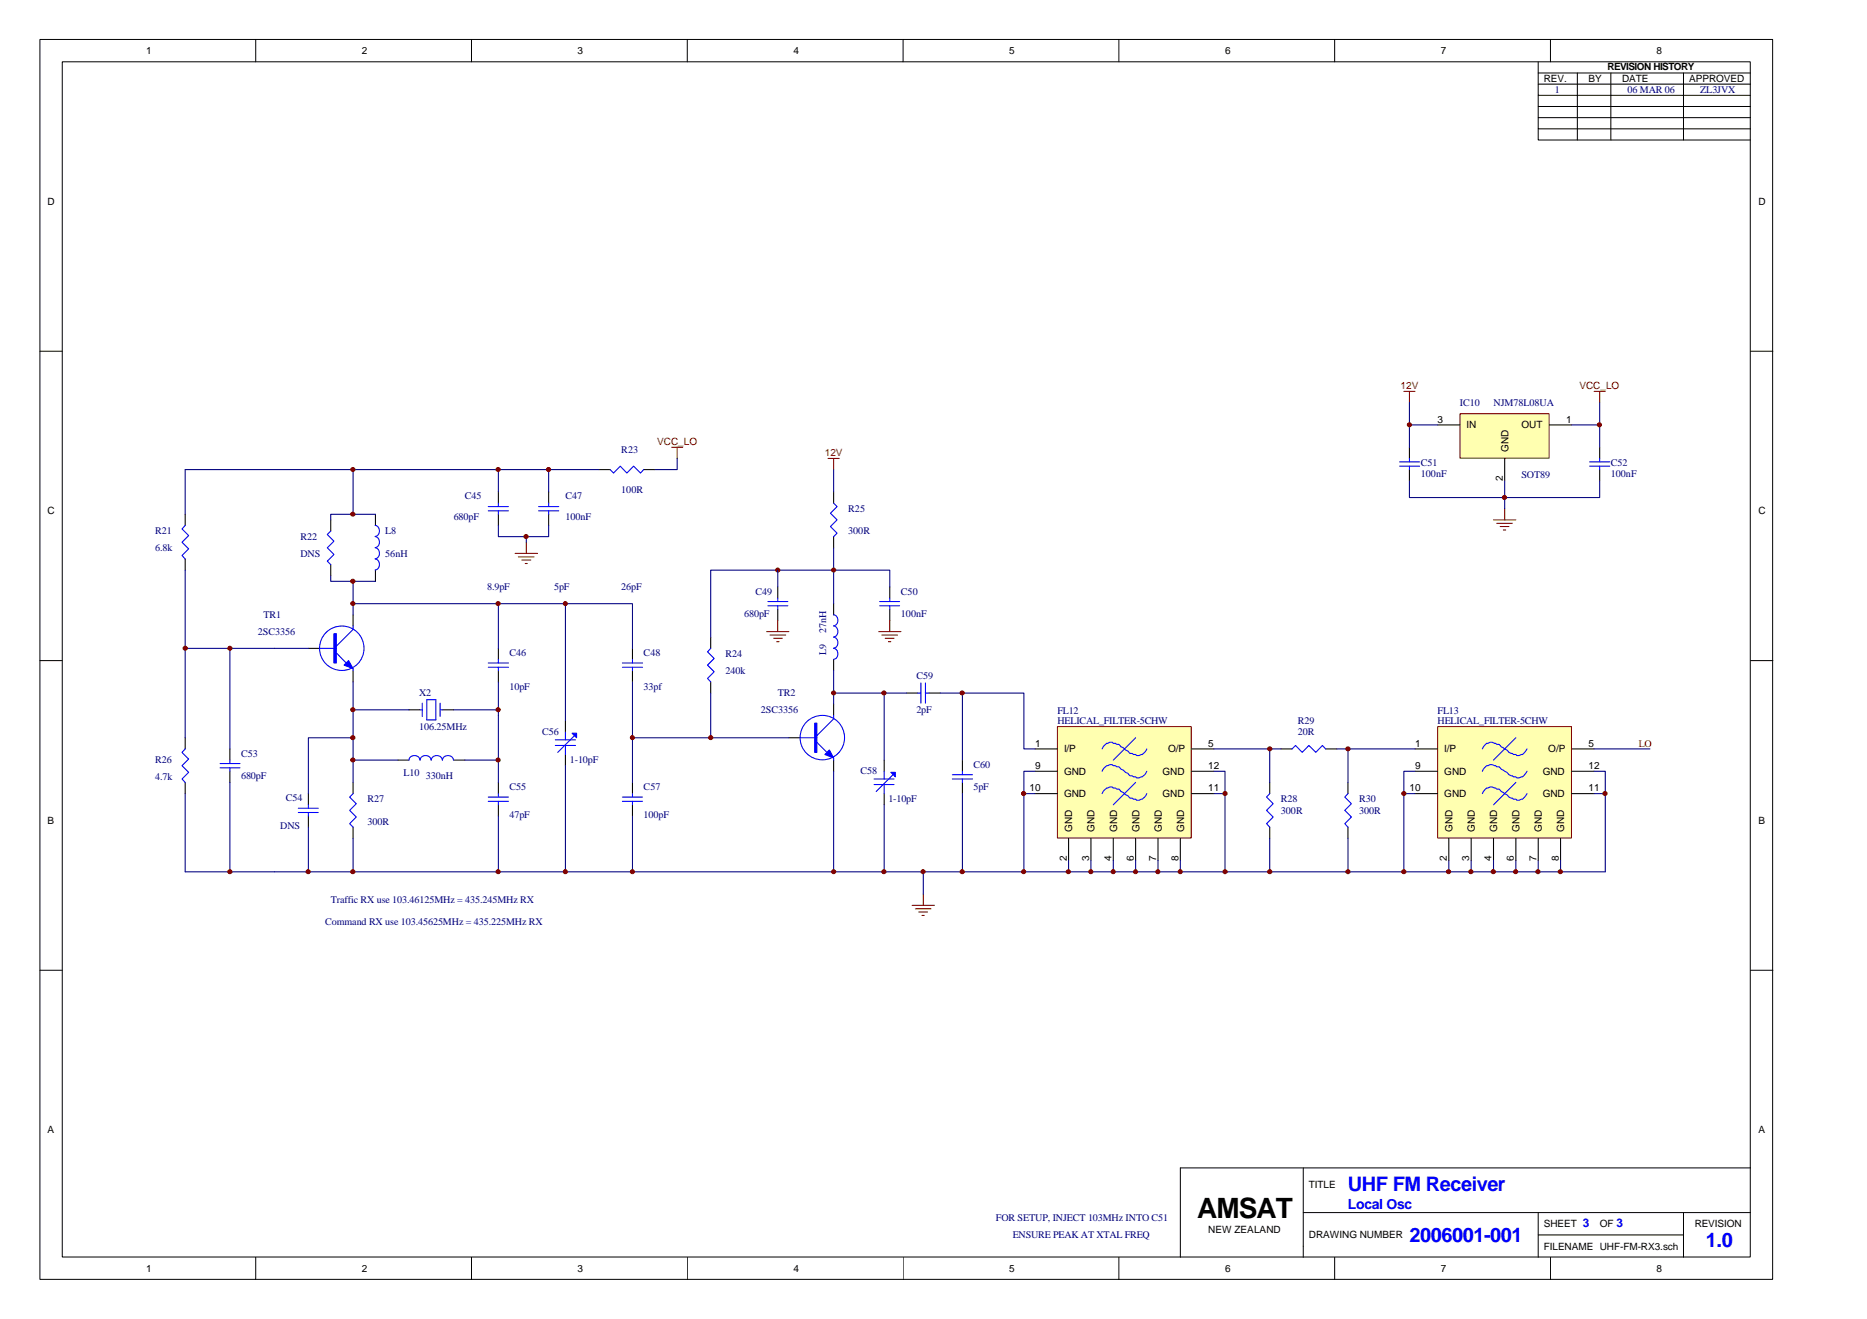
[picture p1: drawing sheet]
<svg xmlns="http://www.w3.org/2000/svg" width="297mm" height="210mm" viewBox="0 0 297 210" stroke-linecap="round" stroke-linejoin="round" font-family="sans-serif">
<g fill="none" stroke="#000" stroke-width=".16">
<path d="M6.3 6.3h275.7v197.3h-275.7zM9.9 9.8h268.6v190.2h-268.6zM40.7 6.3v3.5M75 6.3v3.5M109.3 6.3v3.5M143.7 6.3v3.5M178 6.3v3.5M212.3 6.3v3.5M244.7 9.8v5.4h33.8M244.7 15.2v3.5h33.8M244.7 18.7v1.8h33.8M244.7 11.6h33.8"/>
<path d="M244.7 16.9h33.8M246.7 6.3v3.5M251 11.6v10.7M256.3 11.6v10.7M267.8 11.6v10.7M244.7 20.5v1.8h33.8M6.3 55.9h3.6M278.5 55.9h3.6M6.3 105.1h3.6M278.5 105.1h3.6M6.3 154.4h3.6M278.5 154.4h3.6"/>
<path d="M207.3 193h71.2M207.3 185.9v14.2M244.7 193v7.1M244.7 196.5h23.1M267.8 193v7.1M278.5 185.9h-90.7v14.2M40.7 200.1v3.5M75 200.1v3.5M109.3 200.1v3.5M143.7 200.1v3.5M178 200.1v3.5M212.3 200.1v3.5"/>
<path d="M246.7 200.1v3.5"/>
</g>
<g fill="none" stroke="#000" stroke-width=".17">
<path d="M244.7 13.4h33.8M79.3 78.3v1.8M95.3 74.7h1.8M102.4 74.7h1.8M132.6 78.3v1.8M29.5 81.8v1.8M29.5 89v1.7M52.6 82.7v1.8M52.6 89.8v1.8M56.2 97.8v1.8M59.7 81.8v1.8M59.7 90.7v1.8"/>
<path d="M79.3 81.8v1.8M132.6 85.4v1.8M132.6 96.1v1.7M29.5 117.4v1.8M36.6 119.2v1.8M49.1 103.2h1.7M56.2 106.7v1.8M65.1 113h1.7M70.4 113h1.8M79.3 103.2v1.8M79.3 106.7v1.8M100.6 103.2v1.8"/>
<path d="M100.6 106.7v1.8M113.1 101.4v1.8M113.1 108.5v1.8M125.5 117.4h1.8M132.6 105v1.7M132.6 112.1v1.7M144.2 110.3h1.8M147.8 110.3h1.8M29.5 124.5v1.8M36.6 122.7v1.8M49.1 126.3v1.8M49.1 129.9v1.7"/>
<path d="M56.2 124.5v1.8M56.2 131.6v1.8M63.3 121h1.8M72.2 121h1.8M79.3 124.5v1.8M79.3 128.1v1.8M100.6 124.5v1.8M100.6 128.1v1.8M132.6 121v1.7M153.1 121v1.7M153.1 124.5v1.8"/>
</g>
<g fill="none" stroke="#00f" stroke-width=".17">
<path d="M97.1 74.7l.5 .6 1.1-1.1 1 1.1 1.1-1.1 1.1 1.1 .5-.6M29.5 83.6l-.5 .6 1 1-1 1.1 1 1-1 1.1 .5 .6M52.6 84.5l-.5 .6 1 1-1 1.1 1 1-1 1.1 .5 .5M56.2 99.6v.6l-2.7 2.6M59.7 83.6a.89 .89 0 0 1 .7 .9 .89 .89 0 0 1-.7 .9M59.7 85.4a.89 .89 0 0 1 .7 .9 .89 .89 0 0 1-.7 .8M59.7 87.2a.89 .89 0 0 1 .7 .8 .89 .89 0 0 1-.7 .9M59.7 89a.89 .89 0 0 1 .7 .8 .89 .89 0 0 1-.7 .9M77.7 81.3h3.2M77.7 80.6h3.2M79.3 80.1v.5M79.3 81.3v.5"/>
<path d="M132.6 97.8a.89 .89 0 0 1 .7 .9 .89 .89 0 0 1-.7 .9M132.6 99.6a.89 .89 0 0 1 .7 .9 .89 .89 0 0 1-.7 .9M132.6 80.1l.6 .5-1.1 1.1 1.1 1-1.1 1.1 1.1 1.1-.6 .5M29.5 119.2l-.5 .5 1 1.1-1 1 1 1.1-1 1.1 .5 .5M50.8 103.2h2.7M53.5 103.9l1.6 1.6M56.2 106.4v.3M66.8 113h.4M67.2 111.9v2.1M67.9 111.4h1.4v3.2h-1.4zM70 111.9v2.1M70 113h.4"/>
<path d="M77.7 106.2h3.2M77.7 105.5h3.2M79.3 105v.5M79.3 106.2v.5M99 106.2h3.2M99 105.5h3.2M100.6 105v.5M100.6 106.2v.5M113.1 103.2l-.5 .5 1 1.1-1 1 1 1.1-1 1.1 .5 .5M127.3 117.4h2.7M130 118.1l1.6 1.6M132.6 113.8v.6l-2.6 2.7"/>
<path d="M132.6 101.4a.89 .89 0 0 1 .7 .9 .89 .89 0 0 1-.7 .8M132.6 103.2a.89 .89 0 0 1 .7 .8 .89 .89 0 0 1-.7 .9M146 110.3h.5M146.5 108.7v3.2M147.2 110.3h.6M147.2 108.7v3.2M35 122.2h3.2M35 121.5h3.2M36.6 121v.5M36.6 122.2v.5M47.5 129.3h3.1M47.5 128.6h3.1"/>
<path d="M49.1 128.1v.5M49.1 129.3v.6M56.2 126.3l-.6 .5 1.1 1.1-1.1 1.1 1.1 1-1.1 1.1 .6 .5M65.1 121a.88 .88 0 0 1 .8-.8 .88 .88 0 0 1 .9 .8M66.8 121a.88 .88 0 0 1 .9-.8 .88 .88 0 0 1 .9 .8M68.6 121a.88 .88 0 0 1 .9-.8 .88 .88 0 0 1 .9 .8M70.4 121a.88 .88 0 0 1 .9-.8 .88 .88 0 0 1 .8 .8M77.7 127.5h3.2M77.7 126.8h3.2M79.3 126.3v.5M79.3 127.5v.6M99 127.5h3.2"/>
<path d="M99 126.8h3.2M100.6 126.3v.5M100.6 127.5v.6M132.6 120.6v.4M151.5 124h3.2M151.5 123.3h3.2M153.1 122.7v.6M153.1 124v.5"/>
<circle cx="54.4" cy="103.2" r="3.5"/>
<circle cx="130.8" cy="117.4" r="3.5"/>
</g>
<g fill="#00f" stroke="#00f" stroke-width=".17">
<path d="M53.1 100.9h.4v4.6h-.4z" fill-rule="evenodd"/>
<path d="M55.5 105.1l.7 1.3-1.5-.6z" fill-rule="evenodd"/>
<path d="M129.6 115.1h.4v4.6h-.4z" fill-rule="evenodd"/>
<path d="M131.2 120.1l.8-.7 .6 1.2z" fill-rule="evenodd"/>
</g>
<g fill="none" stroke="#000080" stroke-width=".17">
<path d="M56.2 74.7v7.1M95.3 74.7h-65.8v7.1M107.7 73v1.7h-3.5M132.6 74.7v3.6M29.5 90.7v26.7M52.6 91.6v.9h7.1M56.2 96.1h23.1v7.1M56.2 92.5v5.3M59.7 81.8h-7.1v.9M79.3 96.1h21.3v7.1M90 96.1v18.6M132.6 90.7h-19.5v10.7"/>
<path d="M132.6 87.2v8.9M29.5 103.2h19.6M36.6 103.2v16M56.2 117.4h-7.1v8.9M56.2 108.5v16M56.2 113h8.9M72.2 113h7.1M79.3 108.5v16M100.6 108.5v16M100.6 117.4h12.5M113.1 110.3v7.1h12.4M132.6 106.7v5.4"/>
<path d="M144.2 110.3h-3.5v10.7M153.1 110.3v10.7M29.5 126.3v12.4h26.7M36.6 124.5v14.2M49.1 131.6v7.1M56.2 133.4v5.3M56.2 121h7.1M74 121h5.3M79.3 129.9v8.8h-23.1M100.6 129.9v8.8M132.6 122.7v16h-53.3M153.1 126.3v12.4h-12.4"/>
</g>
<path d="M106.8 71.2h1.8M107.7 71.2v1.8M131.7 73h1.8M132.6 73v1.7" fill="none" stroke="#800000" stroke-width=".17"/>
<path d="M168.3 115.7h21.2v17.7h-21.2z" fill="#ffffb0"/>
<path d="M168.2 115.6h21.3v17.8h-21.3z" fill="none" stroke="#800000" stroke-width=".16"/>
<path d="M175.3 119.2l.4-.6 .4-.3 .5-.2h.4l.1 .2 .9 .2 .4 .3 1.1 .7 .3 .4 .9 .2 .1 .1 .9-.1 .4-.4 .4-.5M180.7 117.4l-3.6 3.6M175.3 122.7l.4-.5 .4-.4 .5-.1h.4l.1 .1 .9 .2 .4 .4 1.1 .7 .3 .4 .9 .1 .1 .2 .9-.2 .4-.3 .4-.6M175.3 126.3l.4-.6 .4-.3 .5-.2h.4l.1 .2 .9 .2 .4 .4 1.1 .6 .3 .4 .9 .2 .1 .2 .9-.2 .4-.4 .4-.5M180.7 124.5l-3.6 3.6" fill="none" stroke="#00f" stroke-width=".17"/>
<path d="M164.7 119.2h3.5M189.6 119.2h3.5M164.7 122.7h3.5M164.7 126.3h3.5M170 133.4v3.6M173.6 133.4v3.6M177.1 133.4v3.6M180.7 133.4v3.6M184.2 133.4v3.6M187.8 133.4v3.6M189.6 122.7h3.5M189.6 126.3h3.5" fill="none" stroke="#000" stroke-width=".17"/>
<path d="M145.1 144.1h3.6M145.6 144.6h2.5M146.2 145.1h1.4M146.7 145.7h.4M146.9 142.3v1.8" fill="none" stroke="#800000" stroke-width=".17"/>
<path d="M146.9 138.7v3.6M162.9 126.3h1.8M164.7 122.7h-1.8v16h32v-16h-1.8M170 137v1.7M173.6 137v1.7M177.1 137v1.7M180.7 137v1.7M184.2 137v1.7M187.8 137v1.7M193.1 126.3h1.8" fill="none" stroke="#000080" stroke-width=".17"/>
<path d="M228.8 115.7h21.2v17.7h-21.2z" fill="#ffffb0"/>
<path d="M228.7 115.6h21.3v17.8h-21.3z" fill="none" stroke="#800000" stroke-width=".16"/>
<path d="M222.7 74.2h3.1M222.7 73.5h3.1M224.2 73v.5M224.2 74.2v.5M205.6 119.2l.5-.6 1.1 1.1 1-1.1 1.1 1.1 1.1-1.1 .5 .6M235.8 119.2l.4-.6 .3-.3h.2a1.11 1.11 0 0 1 1.4 .2h.4l.3 .3 .9 .6a1.97 1.97 0 0 0 1.5 .7l.1 .1 .9-.1 .8-.9M241.2 117.4l-3.6 3.6M202 126.3l-.5 .5 1.1 1.1-1.1 1.1 1.1 1-1.1 1.1 .5 .5M214.5 126.3l-.5 .5 1 1.1-1 1.1 1 1-1 1.1 .5 .5M235.8 122.7l.4-.5 .3-.4h.2a1.11 1.11 0 0 1 1.4 .2h.4l.3 .4 .9 .5a1.97 1.97 0 0 0 1.5 .7l.1 .2 .9-.2 .8-.9M235.8 126.3l.4-.6 .3-.3h.2a1.11 1.11 0 0 1 1.4 .2h.4l.3 .4 .9 .5a1.97 1.97 0 0 0 1.5 .7l.1 .2 .9-.2 .8-.9M241.2 124.5l-3.6 3.6" fill="none" stroke="#00f" stroke-width=".17"/>
<g fill="none" stroke="#000" stroke-width=".17">
<path d="M224.2 71.2v1.8M224.2 74.7v1.8M203.8 119.2h1.8M210.9 119.2h1.8M225.1 119.2h3.6M250.1 119.2h3.5M202 124.5v1.8M202 131.6v1.8M214.5 124.5v1.8M214.5 131.6v1.8M225.1 122.7h3.6M225.1 126.3h3.6"/>
<path d="M230.5 133.4v3.6M234.1 133.4v3.6M237.6 133.4v3.6M241.2 133.4v3.6M244.7 133.4v3.6M248.3 133.4v3.6M250.1 122.7h3.5M250.1 126.3h3.5"/>
</g>
<g fill="none" stroke="#000080" stroke-width=".17">
<path d="M153.1 110.3h9.8v8.9h1.8M193.1 119.2h10.7M202 119.2v5.3M212.7 119.2h12.4M214.5 119.2v5.3M253.6 119.2h8.9M202 133.4v5.3M214.5 133.4v5.3M223.4 126.3h1.7M225.1 122.7h-1.7v16M230.5 137v1.7M234.1 137v1.7"/>
<path d="M237.6 137v1.7M241.2 137v1.7M244.7 137v1.7M248.3 137v1.7M253.6 122.7h1.8v16h-60.5M253.6 126.3h1.8"/>
</g>
<path d="M237.6 82.7h3.6M238.1 83.3h2.5M238.7 83.8h1.4M239.2 84.3h.4M239.4 81v1.7" fill="none" stroke="#800000" stroke-width=".17"/>
<path d="M232.3 65.9h14.2v7h-14.2z" fill="#ffffb0"/>
<path d="M232.3 65.8h14.2v7.1h-14.2z" fill="none" stroke="#800000" stroke-width=".16"/>
<g fill="none" stroke="#000" stroke-width=".17">
<path d="M87.3 78.3v1.8M228.7 67.6h3.6M239.4 73v3.5M246.5 67.6h3.6M254.5 71.2v1.8M254.5 74.7v1.8M87.3 81.8v1.8M123.7 93.4v1.8M123.7 97v1.7M141.6 93.4v1.8M141.6 97v1.7M90 114.7v1.8"/>
<path d="M90 120.1v1.7M140.7 121v1.7M140.7 126.3v1.8"/>
</g>
<g fill="none" stroke="#800000" stroke-width=".17">
<path d="M223.4 62.3h1.7M224.2 62.3v1.8M253.6 62.3h1.8M254.5 62.3v1.8M82 88.1h3.5M82.5 88.6h2.5M83 89.1h1.5M83.6 89.7h.3M83.7 86.3v1.8M123.7 98.7v1.8M141.6 98.7v1.8M122 100.5h3.5"/>
<path d="M122.5 101.1h2.5M123.1 101.6h1.4M123.6 102.1h.4M139.8 100.5h3.5M140.3 101.1h2.5M140.8 101.6h1.4M141.4 102.1h.3"/>
</g>
<g fill="none" stroke="#00f" stroke-width=".17">
<path d="M252.9 74.2h3.2M252.9 73.5h3.2M254.5 73v.5M254.5 74.2v.5M85.7 81.3h3.2M85.7 80.6h3.2M87.3 80.1v.5M87.3 81.3v.5M122.2 95.7h3.1M122.2 96.4h3.1M123.7 95.2v.5M123.7 96.4v.6"/>
<path d="M140 95.7h3.1M140 96.4h3.1M141.6 95.2v.5M141.6 96.4v.6M88.3 118.6h3.3M88.3 117.7h3.3M90 116.5v1.2M90 118.6v1.5M91.4 117.1l-2.7 2.6M139.1 124.9h3.1M139.1 124h3.1M140.7 122.7v1.3"/>
<path d="M140.7 124.9v1.4M142.1 123.3l-2.7 2.7"/>
</g>
<g fill="none" stroke="#000080" stroke-width=".17">
<path d="M79.3 74.7v3.6M87.3 74.7v3.6M224.2 76.5v2.7h30.3v-2.7M224.2 64.1v7.1M224.2 67.6h4.5M239.4 76.5v4.5M250.1 67.6h4.4v3.6M254.5 64.1v3.5M79.3 83.6v1.8h8v-1.8M83.7 85.4v.9M123.7 90.7v2.7M132.6 90.7h9v2.7"/>
<path d="M132.6 110.3h8.1M149.6 110.3h3.5M90 121.8v16.9M140.7 128.1v10.6h-8.1M153.1 138.7h9.8"/>
</g>
<g fill="#800000" stroke="#800000" stroke-width=".16">
<circle cx="56.1" cy="138.7" r=".33"/>
<circle cx="36.6" cy="103.2" r=".33"/>
<circle cx="29.5" cy="103.2" r=".33"/>
<circle cx="56.1" cy="81.8" r=".33"/>
<circle cx="56.1" cy="92.5" r=".33"/>
<circle cx="79.3" cy="112.9" r=".33"/>
<circle cx="56.1" cy="112.9" r=".33"/>
<circle cx="79.3" cy="96" r=".33"/>
<circle cx="56.1" cy="96" r=".33"/>
<circle cx="36.6" cy="138.7" r=".33"/>
<circle cx="79.3" cy="120.9" r=".33"/>
<circle cx="56.1" cy="120.9" r=".33"/>
<circle cx="89.9" cy="96" r=".32"/>
<circle cx="56.1" cy="117.4" r=".33"/>
<circle cx="49" cy="138.7" r=".33"/>
<circle cx="113.1" cy="117.4" r=".33"/>
<circle cx="100.6" cy="117.4" r=".32"/>
<circle cx="194.9" cy="138.7" r=".33"/>
<circle cx="194.9" cy="126.3" r=".33"/>
<circle cx="162.9" cy="126.3" r=".33"/>
<circle cx="187.8" cy="138.7" r=".32"/>
<circle cx="184.2" cy="138.7" r=".32"/>
<circle cx="180.7" cy="138.7" r=".32"/>
<circle cx="177.1" cy="138.7" r=".32"/>
<circle cx="173.5" cy="138.7" r=".32"/>
<circle cx="170" cy="138.7" r=".33"/>
<circle cx="255.4" cy="126.3" r=".33"/>
<circle cx="223.4" cy="138.7" r=".33"/>
<circle cx="223.4" cy="126.3" r=".33"/>
<circle cx="248.3" cy="138.7" r=".33"/>
<circle cx="244.7" cy="138.7" r=".33"/>
<circle cx="241.1" cy="138.7" r=".33"/>
<circle cx="237.6" cy="138.7" r=".33"/>
<circle cx="234" cy="138.7" r=".33"/>
<circle cx="230.5" cy="138.7" r=".33"/>
<circle cx="202" cy="119.2" r=".33"/>
<circle cx="214.5" cy="119.2" r=".33"/>
<circle cx="202" cy="138.7" r=".33"/>
<circle cx="214.5" cy="138.7" r=".33"/>
<circle cx="224.3" cy="67.6" r=".33"/>
<circle cx="239.4" cy="79.2" r=".33"/>
<circle cx="254.5" cy="67.6" r=".33"/>
<circle cx="79.3" cy="138.7" r=".33"/>
<circle cx="100.6" cy="138.7" r=".32"/>
<circle cx="89.9" cy="138.7" r=".32"/>
<circle cx="146.9" cy="138.7" r=".33"/>
<circle cx="153.1" cy="110.3" r=".33"/>
<circle cx="140.6" cy="110.3" r=".33"/>
<circle cx="132.6" cy="110.3" r=".33"/>
<circle cx="162.9" cy="138.7" r=".33"/>
<circle cx="140.6" cy="138.7" r=".33"/>
<circle cx="132.6" cy="138.7" r=".33"/>
<circle cx="56.1" cy="74.7" r=".33"/>
<circle cx="79.3" cy="74.7" r=".33"/>
<circle cx="87.3" cy="74.7" r=".32"/>
<circle cx="83.7" cy="85.4" r=".33"/>
<circle cx="123.8" cy="90.7" r=".33"/>
<circle cx="132.6" cy="90.7" r=".33"/>
<circle cx="153.1" cy="138.7" r=".33"/>
</g>
<g fill="#00f" stroke="#00f" stroke-width=".17">
<path d="M91 116.7h.7v.7z" fill-rule="evenodd"/>
<path d="M141.7 122.9h.8v.7z" fill-rule="evenodd"/>
</g>
<text font-size="4.5" x="190.5" y="193.8">AMSAT</text>
<g font-size="3.2" fill="#00f">
<text x="214.5" y="189.6">UHF FM Receiver</text>
<text x="224.2" y="197.6">2006001-001</text>
<text x="271.4" y="198.5">1.0</text>
</g>
<text font-size="2.2" fill="#00f" x="214.5" y="192.5">Local Osc</text>
<g font-size="1.9" fill="#00f">
<text x="251.8" y="195.3">3</text>
<text x="257.2" y="195.3">3</text>
</g>
<g font-size="1.6">
<text x="23.2" y="8.6">1</text>
<text x="57.6" y="8.6">2</text>
<text x="91.9" y="8.6">3</text>
<text x="126.2" y="8.6">4</text>
<text x="160.6" y="8.6">5</text>
<text x="194.9" y="8.6">6</text>
<text x="229.2" y="8.6">7</text>
<text x="255.7" y="11.2">REVISION HISTORY</text>
<text x="263.6" y="8.6">8</text>
<text x="245.6" y="13.1">REV.</text>
<text x="252.7" y="13.1">BY</text>
<text x="258.1" y="13.1">DATE</text>
<text x="268.7" y="13.1">APPROVED</text>
<text x="7.6" y="32.6">D</text>
<text x="279.8" y="32.6">D</text>
<text x="228.7" y="67.3">3</text>
<text x="233.3" y="68.2">IN</text>
<text x="240" y="71.9" transform="rotate(-90 240 71.9)">GND</text>
<text x="242.1" y="68.2">OUT</text>
<text x="249.2" y="67.3">1</text>
<text x="239.1" y="76.5" transform="rotate(-90 239.1 76.5)">2</text>
<text x="7.6" y="81.8">C</text>
<text x="279.8" y="81.8">C</text>
<text x="164.7" y="118.8">1</text>
<text x="169.3" y="119.7">I/P</text>
<text x="185.8" y="119.7">O/P</text>
<text x="192.2" y="118.8">5</text>
<text x="225.1" y="118.8">1</text>
<text x="229.8" y="119.7">I/P</text>
<text x="246.3" y="119.7">O/P</text>
<text x="252.7" y="118.8">5</text>
<text x="163.8" y="126">10</text>
<text x="164.7" y="122.4">9</text>
<text x="169.3" y="123.3">GND</text>
<text x="185" y="123.3">GND</text>
<text x="192.2" y="126">11</text>
<text x="192.2" y="122.4">12</text>
<text x="224.2" y="126">10</text>
<text x="225.1" y="122.4">9</text>
<text x="229.8" y="123.3">GND</text>
<text x="245.4" y="123.3">GND</text>
<text x="252.7" y="126">11</text>
<text x="252.7" y="122.4">12</text>
<text x="7.6" y="131.1">B</text>
<text x="169.3" y="126.8">GND</text>
<text x="185" y="126.8">GND</text>
<text x="229.8" y="126.8">GND</text>
<text x="245.4" y="126.8">GND</text>
<text x="279.8" y="131.1">B</text>
<text x="169.7" y="137" transform="rotate(-90 169.7 137)">2</text>
<text x="170.6" y="132.3" transform="rotate(-90 170.6 132.3)">GND</text>
<text x="173.3" y="137" transform="rotate(-90 173.3 137)">3</text>
<text x="174.2" y="132.3" transform="rotate(-90 174.2 132.3)">GND</text>
<text x="176.8" y="137" transform="rotate(-90 176.8 137)">4</text>
<text x="177.7" y="132.3" transform="rotate(-90 177.7 132.3)">GND</text>
<text x="180.4" y="137" transform="rotate(-90 180.4 137)">6</text>
<text x="181.3" y="132.3" transform="rotate(-90 181.3 132.3)">GND</text>
<text x="183.9" y="137" transform="rotate(-90 183.9 137)">7</text>
<text x="184.8" y="132.3" transform="rotate(-90 184.8 132.3)">GND</text>
<text x="187.5" y="137" transform="rotate(-90 187.5 137)">8</text>
<text x="188.4" y="132.3" transform="rotate(-90 188.4 132.3)">GND</text>
<text x="230.2" y="137" transform="rotate(-90 230.2 137)">2</text>
<text x="231.1" y="132.3" transform="rotate(-90 231.1 132.3)">GND</text>
<text x="233.8" y="137" transform="rotate(-90 233.8 137)">3</text>
<text x="234.7" y="132.3" transform="rotate(-90 234.7 132.3)">GND</text>
<text x="237.3" y="137" transform="rotate(-90 237.3 137)">4</text>
<text x="238.2" y="132.3" transform="rotate(-90 238.2 132.3)">GND</text>
<text x="240.9" y="137" transform="rotate(-90 240.9 137)">6</text>
<text x="241.8" y="132.3" transform="rotate(-90 241.8 132.3)">GND</text>
<text x="244.4" y="137" transform="rotate(-90 244.4 137)">7</text>
<text x="245.3" y="132.3" transform="rotate(-90 245.3 132.3)">GND</text>
<text x="248" y="137" transform="rotate(-90 248 137)">8</text>
<text x="248.9" y="132.3" transform="rotate(-90 248.9 132.3)">GND</text>
<text x="7.6" y="180.4">A</text>
<text x="279.8" y="180.4">A</text>
<text x="208.2" y="189.1">TITLE</text>
<text x="192.2" y="196.2">NEW ZEALAND</text>
<text x="208.2" y="197.1">DRAWING NUMBER</text>
<text x="245.6" y="195.3">SHEET</text>
<text x="254.5" y="195.3">OF</text>
<text x="269.6" y="195.3">REVISION</text>
<text x="23.2" y="202.4">1</text>
<text x="57.6" y="202.4">2</text>
<text x="91.9" y="202.4">3</text>
<text x="126.2" y="202.4">4</text>
<text x="160.6" y="202.4">5</text>
<text x="194.9" y="202.4">6</text>
<text x="229.2" y="202.4">7</text>
<text x="245.6" y="198.9">FILENAME UHF-FM-RX3.sch</text>
<text x="263.6" y="202.4">8</text>
</g>
<g font-size="1.6" fill="#000080">
<text x="247.4" y="14.8">1</text>
<text x="259" y="14.8">06 MAR 06</text>
<text x="270.5" y="14.8">ZL3JVX</text>
<text x="232.3" y="64.6">IC10</text>
<text x="237.6" y="64.6">NJM78L08UA</text>
<text x="98.8" y="72">R23</text>
<text x="226.1" y="74.2">C51</text>
<text x="226.1" y="76">100nF</text>
<text x="242.1" y="76.1">SOT89</text>
<text x="256.3" y="74.2">C52</text>
<text x="256.3" y="76">100nF</text>
<text x="72.2" y="82.7">680pF</text>
<text x="74" y="79.3">C45</text>
<text x="90" y="79.3">C47</text>
<text x="90" y="82.7">100nF</text>
<text x="98.8" y="78.5">100R</text>
<text x="135" y="81.5">R25</text>
<text x="24.7" y="85">R21</text>
<text x="24.7" y="87.7">6.8k</text>
<text x="47.8" y="85.9">R22</text>
<text x="47.8" y="88.6">DNS</text>
<text x="61.3" y="85">L8</text>
<text x="61.3" y="88.6">56nH</text>
<text x="135" y="85">300R</text>
<text x="77.5" y="93.9">8.9pF</text>
<text x="88.2" y="93.9">5pF</text>
<text x="98.8" y="93.9">26pF</text>
<text x="120.2" y="94.6">C49</text>
<text x="143.3" y="94.6">C50</text>
<text x="41" y="101">2SC3356</text>
<text x="41.9" y="98.4">TR1</text>
<text x="118.4" y="98.2">680pF</text>
<text x="131.4" y="100.7" transform="rotate(-90 131.4 100.7)">27nH</text>
<text x="143.3" y="98.2">100nF</text>
<text x="81.1" y="104.4">C46</text>
<text x="102.4" y="104.4">C48</text>
<text x="115.4" y="104.6">R24</text>
<text x="115.4" y="107.2">240k</text>
<text x="131.4" y="104.2" transform="rotate(-90 131.4 104.2)">L9</text>
<text x="66.7" y="110.8">X2</text>
<text x="81.1" y="109.7">10pF</text>
<text x="102.4" y="109.7">33pf</text>
<text x="121.1" y="113.5">2SC3356</text>
<text x="123.7" y="110.8">TR2</text>
<text x="145.8" y="108.1">C59</text>
<text x="145.8" y="113.5">2pF</text>
<text x="168.2" y="113.6">FL12</text>
<text x="228.7" y="113.6">FL13</text>
<text x="66.7" y="116.1">106.25MHz</text>
<text x="86.2" y="117">C56</text>
<text x="168.2" y="115.2">HELICAL_FILTER-5CHW</text>
<text x="206.5" y="115.2">R29</text>
<text x="206.5" y="117">20R</text>
<text x="228.7" y="115.2">HELICAL_FILTER-5CHW</text>
<text x="24.7" y="121.5">R26</text>
<text x="24.7" y="124.1">4.7k</text>
<text x="38.4" y="120.4">C53</text>
<text x="38.4" y="124">680pF</text>
<text x="64.2" y="123.4">L10</text>
<text x="67.7" y="124">330nH</text>
<text x="81.1" y="125.7">C55</text>
<text x="90.7" y="121.5">1-10pF</text>
<text x="102.4" y="125.7">C57</text>
<text x="136.9" y="123.2">C58</text>
<text x="154.9" y="122.2">C60</text>
<text x="154.9" y="125.7">5pF</text>
<text x="44.6" y="132">DNS</text>
<text x="45.5" y="127.5">C54</text>
<text x="58.5" y="127.7">R27</text>
<text x="58.5" y="131.2">300R</text>
<text x="81.1" y="130.2">47pF</text>
<text x="102.4" y="130.2">100pF</text>
<text x="141.4" y="127.7">1-10pF</text>
<text x="203.8" y="127.7">R28</text>
<text x="203.8" y="129.5">300R</text>
<text x="216.2" y="127.7">R30</text>
<text x="216.2" y="129.5">300R</text>
<text x="52.6" y="143.7">Traffic RX use 103.46125MHz = 435.245MHz RX</text>
<text x="51.7" y="147.2">Command RX use 103.45625MHz = 435.225MHz RX</text>
<text x="158.5" y="194.4">FOR SETUP, INJECT 103MHz INTO C51</text>
<text x="161.1" y="197">ENSURE PEAK AT XTAL FREQ</text>
</g>
<g font-size="1.6" fill="#800000">
<text x="222.8" y="61.9">12V</text>
<text x="251.3" y="61.9">VCC_LO</text>
<text x="104.6" y="70.8">VCC_LO</text>
<text x="131.2" y="72.6">12V</text>
<text x="260.7" y="118.8">LO</text>
</g>
</svg>
